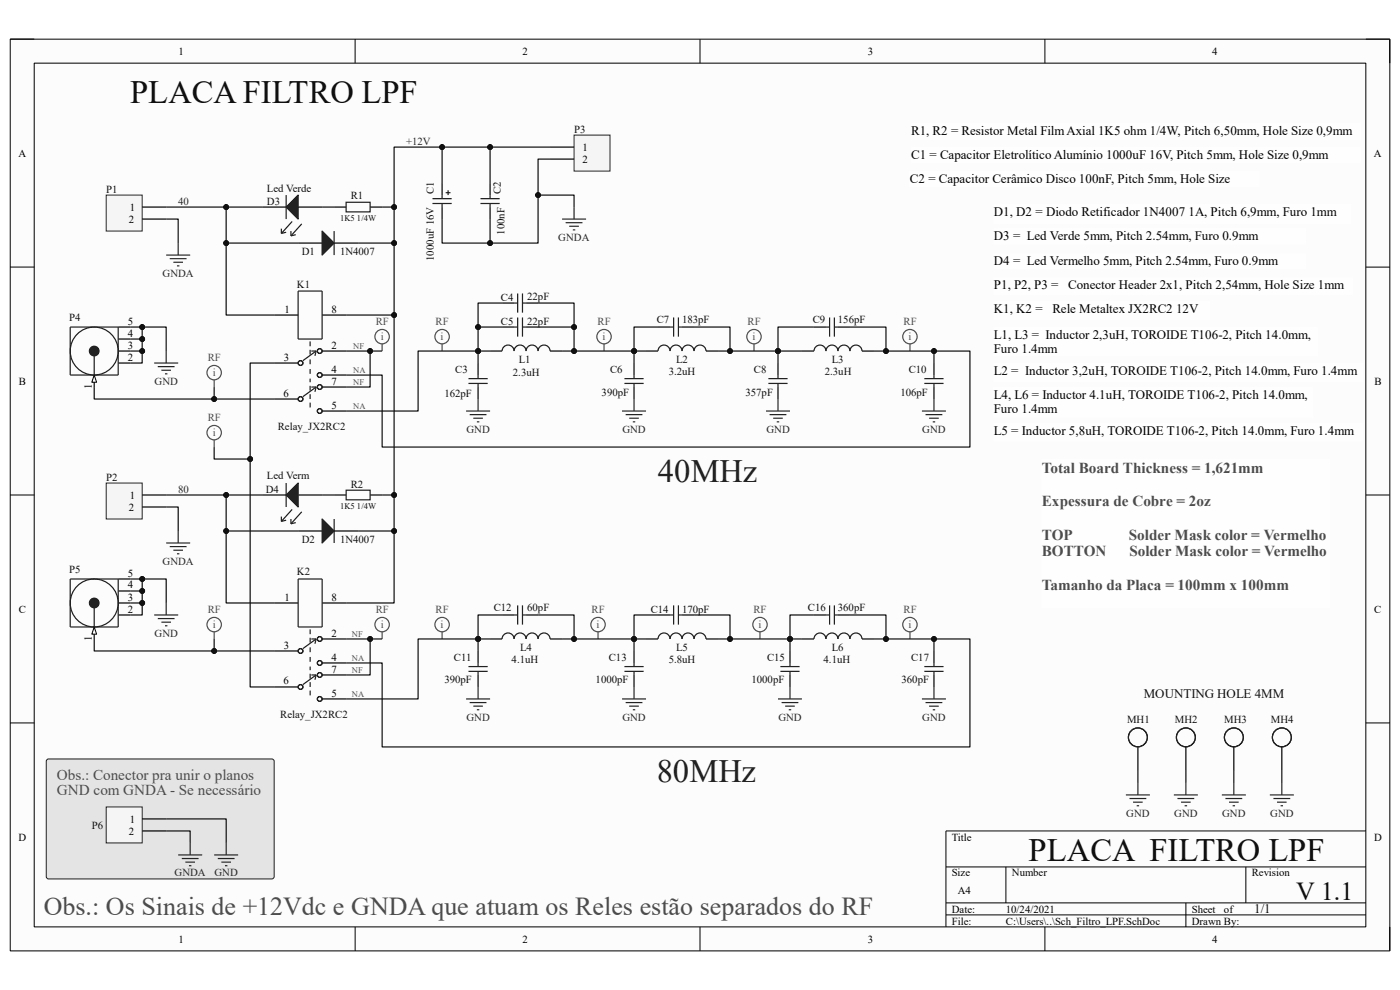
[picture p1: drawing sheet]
<svg xmlns="http://www.w3.org/2000/svg" width="297mm" height="210mm" viewBox="0 0 297 210" stroke-linecap="round" stroke-linejoin="round" font-family="sans-serif">
<path d="M2.2 8.3h292.7v193.4h-292.7z" fill-rule="evenodd" fill="#fcfcfc"/>
<path d="M2.2 8.3h292.7v193.4h-292.7z" fill="none" stroke="#000" stroke-width=".21"/>
<path d="M7.3 13.4h282.5v183.2h-282.5z" fill-rule="evenodd" fill="#fcfcfc"/>
<g fill="none" stroke="#000" stroke-width=".21">
<path d="M2.2 8.3h5.1M7.3 13.4h282.5v183.2h-282.5zM75.3 8.3v5.1M148.5 8.3v5.1M221.7 8.3v5.1M289.8 8.3h5.1v5.1M2.2 56.7h5.1M289.8 56.7h5.1M2.2 105h5.1M289.8 105h5.1M2.2 153.4h5.1M289.8 153.4h5.1"/>
<path d="M289.8 176.3h-89.1v20.3M75.3 196.6v5.1M148.5 196.6v5.1M200.7 183.9h89.1M200.7 191.5h89.1M200.7 194.1h89.1M213.4 183.9v7.6M221.7 196.6v5.1M251.6 191.5v5.1M264.3 183.9v7.6M294.9 196.6v5.1"/>
</g>
<path d="M10.1 161.1h47.8l.3 .4-.1 24.7-.4 .3-47.6-.1-.3-.5v-24.4z" fill-rule="evenodd" fill="#e4e4e4"/>
<path d="M10.1 161.1h47.8l.3 .4-.1 24.7-.4 .3-47.6-.1-.3-.5v-24.4z" fill="none" stroke="#1c1c1c" stroke-width=".21"/>
<path d="M193.3 26.1h95.4v3.6h-95.4z" fill-rule="evenodd" fill="#fefefe"/>
<path d="M193.3 26.1h95.4v3.6h-95.4z" fill="none" stroke="#fefefe" stroke-width=".21"/>
<path d="M210.9 64h45.8v3.9h-45.8z" fill-rule="evenodd" fill="#fefefe"/>
<path d="M210.9 64h45.8v3.9h-45.8z" fill="none" stroke="#fefefe" stroke-width=".21"/>
<path d="M221 97.4h61.1v31.5h-61.1z" fill-rule="evenodd" fill="#fefefe"/>
<path d="M221 97.4h61.1v31.5h-61.1z" fill="none" stroke="#fefefe" stroke-width=".21"/>
<path d="M210.9 43.4h75.5v4.1h-75.5z" fill-rule="evenodd" fill="#fefefe"/>
<path d="M210.9 43.4h75.5v4.1h-75.5z" fill="none" stroke="#fefefe" stroke-width=".21"/>
<path d="M210.9 58.9h76.1v3.6h-76.1z" fill-rule="evenodd" fill="#fefefe"/>
<path d="M210.9 58.9h76.1v3.6h-76.1z" fill="none" stroke="#fefefe" stroke-width=".21"/>
<path d="M210.9 69.4h68.7v6.1h-68.7z" fill-rule="evenodd" fill="#fefefe"/>
<path d="M210.9 69.4h68.7v6.1h-68.7z" fill="none" stroke="#fefefe" stroke-width=".21"/>
<path d="M210.9 53.9h66.1v3h-66.1z" fill-rule="evenodd" fill="#fefefe"/>
<path d="M210.9 53.9h66.1v3h-66.1z" fill="none" stroke="#fefefe" stroke-width=".21"/>
<path d="M210.9 48.5h66.1v3.3h-66.1z" fill-rule="evenodd" fill="#fefefe"/>
<path d="M210.9 48.5h66.1v3.3h-66.1z" fill="none" stroke="#fefefe" stroke-width=".21"/>
<path d="M104 74.5h2.5M116.7 74.5h2.5M137.1 74.5h2.5M149.8 74.5h2.5M170.1 74.5h2.6M182.9 74.5h2.5M104 135.6h2.5M116.7 135.6h2.5M137.1 135.6h2.5M149.8 135.6h2.5M170.1 135.6h2.6M182.9 135.6h2.5" fill="none" stroke="#000" stroke-width=".25"/>
<path d="M106.5 74.5a1.27 1.27 0 0 1 1.3-1.3 1.27 1.27 0 0 1 1.3 1.3 1.27 1.27 0 0 1 1.2-1.3 1.27 1.27 0 0 1 1.3 1.3 1.27 1.27 0 0 1 1.3-1.3 1.27 1.27 0 0 1 1.3 1.3 1.27 1.27 0 0 1 1.2-1.3 1.27 1.27 0 0 1 1.3 1.3M139.6 74.5a1.27 1.27 0 0 1 1.3-1.3 1.27 1.27 0 0 1 1.2 1.3 1.27 1.27 0 0 1 1.3-1.3 1.27 1.27 0 0 1 1.3 1.3 1.27 1.27 0 0 1 1.3-1.3 1.27 1.27 0 0 1 1.2 1.3 1.27 1.27 0 0 1 1.3-1.3 1.27 1.27 0 0 1 1.3 1.3M172.7 74.5a1.27 1.27 0 0 1 1.3-1.3 1.27 1.27 0 0 1 1.2 1.3 1.28 1.28 0 0 1 1.3-1.3 1.28 1.28 0 0 1 1.3 1.3 1.27 1.27 0 0 1 1.2-1.3 1.27 1.27 0 0 1 1.3 1.3 1.28 1.28 0 0 1 1.3-1.3 1.28 1.28 0 0 1 1.3 1.3M106.5 135.6a1.27 1.27 0 0 1 1.3-1.3 1.27 1.27 0 0 1 1.3 1.3 1.27 1.27 0 0 1 1.2-1.3 1.27 1.27 0 0 1 1.3 1.3 1.27 1.27 0 0 1 1.3-1.3 1.27 1.27 0 0 1 1.3 1.3 1.27 1.27 0 0 1 1.2-1.3 1.27 1.27 0 0 1 1.3 1.3M139.6 135.6a1.27 1.27 0 0 1 1.3-1.3 1.27 1.27 0 0 1 1.2 1.3 1.27 1.27 0 0 1 1.3-1.3 1.27 1.27 0 0 1 1.3 1.3 1.27 1.27 0 0 1 1.3-1.3 1.27 1.27 0 0 1 1.2 1.3 1.27 1.27 0 0 1 1.3-1.3 1.27 1.27 0 0 1 1.3 1.3M172.7 135.6a1.27 1.27 0 0 1 1.3-1.3 1.27 1.27 0 0 1 1.2 1.3 1.28 1.28 0 0 1 1.3-1.3 1.28 1.28 0 0 1 1.3 1.3 1.27 1.27 0 0 1 1.2-1.3 1.27 1.27 0 0 1 1.3 1.3 1.28 1.28 0 0 1 1.3-1.3 1.28 1.28 0 0 1 1.3 1.3" fill="none" stroke="#1c1c1c" stroke-width=".25"/>
<g fill="none" stroke="#262626" stroke-width=".25">
<path d="M35.3 54.1h5M36 54.9h3.6M36.8 55.6h2M37.5 56.4h.6M37.8 51.6v2.5M32.7 77h5.1M33.5 77.8h3.5M34.2 78.5h2.1M35 79.3h.5M35.3 74.5v2.5M98.9 87.2h5.1M99.6 88h3.6"/>
<path d="M100.4 88.7h2M101.2 89.5h.5M101.4 84.7v2.5M132 87.2h5.1M132.7 88h3.6M133.5 88.7h2M134.3 89.5h.5M134.5 84.7v2.5M162.5 87.2h5.1M163.3 88h3.5M164 88.7h2.1M164.8 89.5h.5"/>
<path d="M165.1 84.7v2.5M195.6 87.2h5.1M196.4 88h3.5M197.1 88.7h2.1M197.9 89.5h.5M198.1 84.7v2.5M35.3 115.2h5M36 116h3.6M36.8 116.7h2M37.5 117.5h.6M37.8 112.6v2.6M32.7 130.5h5.1"/>
<path d="M33.5 131.2h3.5M34.2 132h2.1M35 132.8h.5M35.3 127.9v2.6M98.9 148.3h5.1M99.6 149h3.6M100.4 149.8h2M101.2 150.6h.5M101.4 145.7v2.6M132 148.3h5.1M132.7 149h3.6M133.5 149.8h2"/>
<path d="M134.3 150.6h.5M134.5 145.7v2.6M165.1 148.3h5M165.8 149h3.6M166.6 149.8h2M167.3 150.6h.6M167.6 145.7v2.6M195.6 148.3h5.1M196.4 149h3.5M197.1 149.8h2.1M197.9 150.6h.5M198.1 145.7v2.6"/>
</g>
<g fill="none" stroke="#4c4c4c" stroke-width=".25">
<path d="M45.4 80.6v1.5M45.4 134v1.6"/>
<circle cx="45.4" cy="79" r="1.53"/>
<circle cx="45.4" cy="132.5" r="1.53"/>
</g>
<path d="M210.9 77h78.1v3.8h-78.1z" fill-rule="evenodd" fill="#fefefe"/>
<path d="M210.9 77h78.1v3.8h-78.1z" fill="none" stroke="#fefefe" stroke-width=".21"/>
<path d="M210.9 82.1h67.7v6.4h-67.7z" fill-rule="evenodd" fill="#fefefe"/>
<path d="M210.9 82.1h67.7v6.4h-67.7z" fill="none" stroke="#fefefe" stroke-width=".21"/>
<path d="M210.9 89.7h78.1v3.9h-78.1z" fill-rule="evenodd" fill="#fefefe"/>
<path d="M210.9 89.7h78.1v3.9h-78.1z" fill="none" stroke="#fefefe" stroke-width=".21"/>
<g fill="none" stroke="#4c4c4c" stroke-width=".25">
<path d="M81.1 72.9v1.6M93.8 72.9v1.6M128.1 72.9v1.6M160 72.9v1.6M193.1 73v1.5M81.1 134v1.6M93.8 134v1.6M126.9 134v1.6M161.2 134v1.6M193.1 134v1.6"/>
<circle cx="81.1" cy="71.4" r="1.53"/>
<circle cx="93.8" cy="71.4" r="1.53"/>
<circle cx="128.1" cy="71.4" r="1.53"/>
<circle cx="160" cy="71.4" r="1.53"/>
<circle cx="193" cy="71.4" r="1.53"/>
<circle cx="81.1" cy="132.5" r="1.53"/>
<circle cx="93.8" cy="132.5" r="1.53"/>
<circle cx="126.9" cy="132.5" r="1.53"/>
<circle cx="161.2" cy="132.5" r="1.53"/>
<circle cx="193" cy="132.5" r="1.53"/>
</g>
<g fill="none" stroke="#262626" stroke-width=".25">
<path d="M119.2 46.5h5.1M120 47.2h3.6M120.8 48h2M121.5 48.8h.5M121.8 43.9v2.6M238.9 168.6h5M239.6 169.4h3.6M240.4 170.2h2M241.2 170.9h.5M241.4 166.1v2.5M249 168.6h5.1M249.8 169.4h3.6"/>
<path d="M250.6 170.2h2M251.3 170.9h.5M251.6 166.1v2.5M259.2 168.6h5.1M260 169.4h3.5M260.7 170.2h2.1M261.5 170.9h.5M261.8 166.1v2.5M269.4 168.6h5.1M270.2 169.4h3.5M270.9 170.2h2.1M271.7 170.9h.5"/>
<path d="M271.9 166.1v2.5"/>
</g>
<g fill="none" stroke="#000" stroke-width=".25">
<path d="M25.1 69.4h2.5M58.2 77h5M58.2 66.8h5M68.3 74.5h5.1M68.3 79.6h5.1M68.3 66.8h5.1M101.4 77v2.6M106.5 69.4h2.6M106.5 64.3h2.6M111.6 69.4h2.6M111.6 64.3h2.6M134.5 77v2.6"/>
<path d="M139.6 69.4h2.5M144.7 69.4h2.5M165.1 77v2.6M172.7 69.4h2.5M177.8 69.4h2.5M198.1 77v2.6M58.2 84.6h5M68.3 82.1h5.1M68.3 87.2h5.1M101.4 82.1v2.6M134.5 82.1v2.6M165.1 82.1v2.6"/>
<path d="M198.1 82.1v2.6M58.2 138.1h5.1M58.2 127.9h5.1M68.3 135.6h5.1M68.3 127.9h5.1M101.4 138.1v2.5M106.5 130.5h2.6M111.6 130.5h2.6M134.5 138.1v2.5M139.6 130.5h2.5M144.7 130.5h2.5M167.6 138.1v2.5"/>
<path d="M172.7 130.5h2.5M177.8 130.5h2.5M198.1 138.1v2.5M58.2 145.7h5.1M68.3 140.6h5.1M68.3 148.3h5.1M68.3 143.2h5.1M101.4 143.2v2.5M134.5 143.2v2.5M167.6 143.2v2.5M198.1 143.2v2.5M271.9 158.5v5"/>
</g>
<g fill="none" stroke="#1c1c1c" stroke-width=".25">
<path d="M63.2 61.7h5.1v10.2h-5.1zM65.8 72.4v1.1M65.8 74.2v1M65.8 76.3v1M65.8 78.3v1M66.1 74.5h1M67.1 74.5l-2.8 2M67.1 74.5l-.3 1M101.4 79.6v.7M109.1 69.4h.7M109.1 64.3h.7M109.8 62.3v4"/>
<path d="M109.8 67.3v4.1M110.8 62.3v4M110.8 67.3v4.1M110.8 69.4h.8M110.8 64.3h.8M134.5 79.6v.7M142.1 69.4h.8M142.9 67.3v4.1M143.9 69.4h.8M143.9 67.3v4.1M165.1 79.6v.7M175.2 69.4h.8"/>
<path d="M176 67.4v4M177 69.4h.8M177 67.4v4M198.1 79.6v.7M65.8 80.3v.8M65.8 81.8v1.1M65.8 83.6v1M65.8 85.4v1M66.1 82.1h1M67.1 82.1l-2.8 2M67.1 82.1l-.3 1M99.4 80.3h4.1"/>
<path d="M99.4 81.3h4.1M101.4 81.3v.8M132.5 80.3h4M132.5 81.3h4M134.5 81.3v.8M163 80.3h4.1M163 81.3h4.1M165.1 81.3v.8M196.1 81.3h4.1M196.1 80.3h4.1M198.1 81.3v.8M63.3 122.8h5v10.2h-5z"/>
<path d="M65.8 133.5v1M65.8 135.3v1M65.8 137.3v1.1M65.8 139.4v1M66.1 135.6h1M67.1 135.6l-2.8 2M67.1 135.6l-.3 1M109.1 130.5h.7M109.8 128.4v4.1M110.8 128.4v4.1M110.8 130.5h.8M142.1 130.5h.8"/>
<path d="M142.9 128.4v4.1M143.9 128.4v4.1M143.9 130.5h.8M175.2 130.5h.8M176 128.4v4.1M177 128.4v4.1M177 130.5h.8M65.8 141.4v.8M65.8 142.9v1M65.8 144.7v1M65.8 146.5v1M66.1 143.2h1"/>
<path d="M67.1 143.2l-2.8 2M67.1 143.2l-.3 1M99.4 141.4h4.1M99.4 142.4h4.1M101.4 140.6v.8M101.4 142.4v.8M132.5 141.4h4M132.5 142.4h4M134.5 140.6v.8M134.5 142.4v.8M165.6 141.4h4M165.6 142.4h4"/>
<path d="M167.6 140.6v.8M167.6 142.4v.8M196.1 141.4h4.1M196.1 142.4h4.1M198.1 140.6v.8M198.1 142.4v.8"/>
<circle cx="20" cy="74.5" r="5.1"/>
<circle cx="63.8" cy="77" r=".51"/>
<circle cx="67.8" cy="79.6" r=".51"/>
<circle cx="67.8" cy="74.5" r=".51"/>
<circle cx="63.8" cy="84.6" r=".51"/>
<circle cx="67.8" cy="82.1" r=".51"/>
<circle cx="67.8" cy="87.2" r=".51"/>
<circle cx="63.8" cy="138.1" r=".51"/>
<circle cx="67.8" cy="135.6" r=".51"/>
<circle cx="63.8" cy="145.7" r=".51"/>
<circle cx="67.8" cy="148.3" r=".51"/>
<circle cx="67.8" cy="140.6" r=".51"/>
<circle cx="67.8" cy="143.2" r=".51"/>
<circle cx="271.9" cy="156.4" r="2"/>
</g>
<circle cx="20" cy="74.5" r="1.02" fill="#1c1c1c"/>
<circle cx="20" cy="74.5" r="1.02" fill="none" stroke="#1c1c1c" stroke-width=".25"/>
<path d="M20 79.6v2.5" fill="none" stroke="#000" stroke-width=".25"/>
<path d="M20 79.6l.5 1.5h-1z" fill="#fbfbfb"/>
<path d="M20 79.6l.5 1.5h-1z" fill="none" stroke="#000" stroke-width=".21"/>
<path d="M25.1 77h2.5M25.1 74.5h2.5M25.1 71.9h2.5M25.1 122.8h2.5" fill="none" stroke="#000" stroke-width=".25"/>
<g fill="none" stroke="#1c1c1c" stroke-width=".25">
<path d="M14.9 69.4h10.2v10.2h-10.2zM20 75.5v4.1"/>
<circle cx="20" cy="127.9" r="5.1"/>
</g>
<circle cx="20" cy="127.9" r="1.02" fill="#1c1c1c"/>
<circle cx="20" cy="127.9" r="1.02" fill="none" stroke="#1c1c1c" stroke-width=".25"/>
<path d="M20 133v2.6" fill="none" stroke="#000" stroke-width=".25"/>
<path d="M20 133l.5 1.5h-1z" fill="#fbfbfb"/>
<path d="M20 133l.5 1.5h-1z" fill="none" stroke="#000" stroke-width=".21"/>
<path d="M63.2 51.6h5.1M70.9 51.6h5.1M25.1 130.5h2.5M25.1 127.9h2.5M25.1 125.4h2.5M241.4 158.5v5M251.6 158.5v5M261.8 158.5v5" fill="none" stroke="#000" stroke-width=".25"/>
<g fill="none" stroke="#1c1c1c" stroke-width=".25">
<path d="M14.9 122.8h10.2v10.2h-10.2zM20 128.9v4.1"/>
<circle cx="241.4" cy="156.4" r="2"/>
<circle cx="251.6" cy="156.4" r="2"/>
<circle cx="261.8" cy="156.4" r="2"/>
</g>
<g fill="none" stroke="#4c4c4c" stroke-width=".25">
<path d="M45.4 93.3v1.5"/>
<circle cx="45.4" cy="91.8" r="1.53"/>
</g>
<path d="M68.3 49l2.6 2.6-2.6 2.5z" fill="#1c1c1c"/>
<path d="M68.3 49l2.6 2.6-2.6 2.5zM70.9 49v5.1" fill="none" stroke="#1c1c1c" stroke-width=".25"/>
<path d="M63.3 112.6h5M70.9 112.6h5.1" fill="none" stroke="#000" stroke-width=".25"/>
<path d="M68.3 110.1l2.6 2.5-2.6 2.6z" fill="#1c1c1c"/>
<path d="M73.4 42.9h5.1v2h-5.1zM68.3 110.1l2.6 2.5-2.6 2.6zM70.9 110.1v5.1M73.4 104h5.1v2h-5.1z" fill="none" stroke="#1c1c1c" stroke-width=".25"/>
<path d="M55.6 43.9h5.1M63.2 43.9h5.1M70.9 43.9h2.5M78.5 43.9h2.6M70.9 105h2.5M78.5 105h2.6" fill="none" stroke="#000" stroke-width=".25"/>
<path d="M63.2 41.4v5.1l-2.5-2.6z" fill="#1c1c1c"/>
<path d="M59.7 48.5v1M60.7 41.4v5.1M60.7 49.3l-1 .2M61.7 49v1M62 47l-2.3 2.5M62.7 49.8l-1 .2M63.2 41.4v5.1l-2.5-2.6zM64 47.5l-2.3 2.5" fill="none" stroke="#1c1c1c" stroke-width=".25"/>
<path d="M55.6 105h5.1M63.3 105h5" fill="none" stroke="#000" stroke-width=".25"/>
<path d="M60.7 105l2.6-2.5v5.1z" fill="#1c1c1c"/>
<g fill="none" stroke="#1c1c1c" stroke-width=".25">
<path d="M91.8 42.1h4M91.8 43.2h4M93.8 41.4v.7M93.8 43.2v.7M94.6 40.9h1M95.1 40.4v1M101.9 42.1h4.1M101.9 43.2h4.1M104 41.4v.7M104 43.2v.7M59.7 109.6v1M60.7 105l2.6-2.5v5.1z"/>
<path d="M60.7 102.5v5.1M60.7 110.4l-1 .2M61.7 110.1v1M62 108.1l-2.3 2.5M62.7 110.9l-1 .2M64 108.6l-2.3 2.5"/>
</g>
<path d="M93.8 38.8v2.6M104 38.8v2.6M93.8 43.9v2.6M104 43.9v2.6" fill="none" stroke="#000" stroke-width=".25"/>
<path d="M22.5 41.4h7.7v7.6h-7.7z" fill-rule="evenodd" fill="#f5f5f5"/>
<path d="M22.5 41.4h7.7v7.6h-7.7z" fill="none" stroke="#262626" stroke-width=".21"/>
<path d="M30.2 43.9h5.1M30.2 46.5h5.1" fill="none" stroke="#000" stroke-width=".25"/>
<path d="M121.8 28.7h7.6v7.6h-7.6z" fill-rule="evenodd" fill="#f5f5f5"/>
<path d="M121.8 28.7h7.6v7.6h-7.6z" fill="none" stroke="#262626" stroke-width=".21"/>
<path d="M116.7 31.2h5.1M116.7 33.8h5.1" fill="none" stroke="#000" stroke-width=".25"/>
<path d="M22.5 102.5h7.7v7.6h-7.7z" fill-rule="evenodd" fill="#f5f5f5"/>
<path d="M22.5 102.5h7.7v7.6h-7.7z" fill="none" stroke="#262626" stroke-width=".21"/>
<path d="M30.2 105h5.1M30.2 107.6h5.1" fill="none" stroke="#000" stroke-width=".25"/>
<path d="M193.3 31.2h95.4v3.3h-95.4z" fill-rule="evenodd" fill="#fefefe"/>
<path d="M193.3 31.2h95.4v3.3h-95.4z" fill="none" stroke="#fefefe" stroke-width=".21"/>
<path d="M193.1 36.3h74v3.3h-74z" fill-rule="evenodd" fill="#fefefe"/>
<path d="M193.1 36.3h74v3.3h-74z" fill="none" stroke="#fefefe" stroke-width=".21"/>
<path d="M22.5 171.2h7.7v7.6h-7.7z" fill-rule="evenodd" fill="#f5f5f5"/>
<path d="M22.5 171.2h7.7v7.6h-7.7z" fill="none" stroke="#262626" stroke-width=".21"/>
<path d="M30.2 173.7h5.1M30.2 176.3h5.1" fill="none" stroke="#000" stroke-width=".25"/>
<path d="M40.3 178.8v2.6M48 178.8v2.6M37.8 181.4h5.1M38.6 182.1h3.5M39.3 182.9h2.1M40.1 183.7h.5M45.4 181.4h5.1M46.2 182.1h3.6M47 182.9h2M47.7 183.7h.5" fill="none" stroke="#262626" stroke-width=".25"/>
<path d="M20 135.6v2.5h38.2M35.3 173.7h12.7v5.1" fill="none" stroke="#0e0e0e" stroke-width=".25"/>
<circle cx="45.4" cy="138.1" r=".51" fill="#0e0e0e"/>
<circle cx="45.4" cy="138.1" r=".51" fill="none" stroke="#0e0e0e" stroke-width=".21"/>
<path d="M20 82.1v2.5h38.2" fill="none" stroke="#0e0e0e" stroke-width=".25"/>
<circle cx="45.4" cy="84.6" r=".51" fill="#0e0e0e"/>
<circle cx="45.4" cy="84.6" r=".51" fill="none" stroke="#0e0e0e" stroke-width=".21"/>
<path d="M30.2 122.8v7.7h-2.6" fill="none" stroke="#0e0e0e" stroke-width=".25"/>
<circle cx="30.2" cy="127.9" r=".51" fill="#0e0e0e"/>
<circle cx="30.2" cy="127.9" r=".51" fill="none" stroke="#0e0e0e" stroke-width=".21"/>
<circle cx="30.2" cy="125.4" r=".51" fill="#0e0e0e"/>
<circle cx="30.2" cy="125.4" r=".51" fill="none" stroke="#0e0e0e" stroke-width=".21"/>
<circle cx="30.2" cy="122.8" r=".51" fill="#0e0e0e"/>
<circle cx="30.2" cy="122.8" r=".51" fill="none" stroke="#0e0e0e" stroke-width=".21"/>
<path d="M27.6 127.9h2.6" fill="none" stroke="#0e0e0e" stroke-width=".25"/>
<circle cx="30.2" cy="127.9" r=".51" fill="#0e0e0e"/>
<circle cx="30.2" cy="127.9" r=".51" fill="none" stroke="#0e0e0e" stroke-width=".21"/>
<path d="M27.6 125.4h2.6" fill="none" stroke="#0e0e0e" stroke-width=".25"/>
<circle cx="30.2" cy="125.4" r=".51" fill="#0e0e0e"/>
<circle cx="30.2" cy="125.4" r=".51" fill="none" stroke="#0e0e0e" stroke-width=".21"/>
<path d="M27.6 122.8h7.7v5.1" fill="none" stroke="#0e0e0e" stroke-width=".25"/>
<circle cx="30.2" cy="122.8" r=".51" fill="#0e0e0e"/>
<circle cx="30.2" cy="122.8" r=".51" fill="none" stroke="#0e0e0e" stroke-width=".21"/>
<path d="M27.6 69.4h2.6v7.6h-2.6" fill="none" stroke="#0e0e0e" stroke-width=".25"/>
<circle cx="30.2" cy="74.5" r=".51" fill="#0e0e0e"/>
<circle cx="30.2" cy="74.5" r=".51" fill="none" stroke="#0e0e0e" stroke-width=".21"/>
<circle cx="30.2" cy="71.9" r=".51" fill="#0e0e0e"/>
<circle cx="30.2" cy="71.9" r=".51" fill="none" stroke="#0e0e0e" stroke-width=".21"/>
<circle cx="30.2" cy="69.4" r=".51" fill="#0e0e0e"/>
<circle cx="30.2" cy="69.4" r=".51" fill="none" stroke="#0e0e0e" stroke-width=".21"/>
<path d="M27.6 74.5h2.6" fill="none" stroke="#0e0e0e" stroke-width=".25"/>
<circle cx="30.2" cy="74.5" r=".51" fill="#0e0e0e"/>
<circle cx="30.2" cy="74.5" r=".51" fill="none" stroke="#0e0e0e" stroke-width=".21"/>
<path d="M27.6 71.9h2.6" fill="none" stroke="#0e0e0e" stroke-width=".25"/>
<circle cx="30.2" cy="71.9" r=".51" fill="#0e0e0e"/>
<circle cx="30.2" cy="71.9" r=".51" fill="none" stroke="#0e0e0e" stroke-width=".21"/>
<path d="M30.2 69.4h5.1v5.1" fill="none" stroke="#0e0e0e" stroke-width=".25"/>
<circle cx="30.2" cy="69.4" r=".51" fill="#0e0e0e"/>
<circle cx="30.2" cy="69.4" r=".51" fill="none" stroke="#0e0e0e" stroke-width=".21"/>
<path d="M35.3 107.6h2.5v5M35.3 105h12.7M35.3 176.3h5v2.5" fill="none" stroke="#0e0e0e" stroke-width=".25"/>
<circle cx="48" cy="105" r=".51" fill="#0e0e0e"/>
<circle cx="48" cy="105" r=".51" fill="none" stroke="#0e0e0e" stroke-width=".21"/>
<path d="M35.3 46.5h2.5v5.1M35.3 43.9h12.7" fill="none" stroke="#0e0e0e" stroke-width=".25"/>
<circle cx="48" cy="43.9" r=".51" fill="#0e0e0e"/>
<circle cx="48" cy="43.9" r=".51" fill="none" stroke="#0e0e0e" stroke-width=".21"/>
<path d="M45.4 94.8v2.6h7.7" fill="none" stroke="#0e0e0e" stroke-width=".25"/>
<circle cx="53.1" cy="97.4" r=".51" fill="#0e0e0e"/>
<circle cx="53.1" cy="97.4" r=".51" fill="none" stroke="#0e0e0e" stroke-width=".21"/>
<path d="M63.3 112.6h-15.3v15.3h10.2" fill="none" stroke="#0e0e0e" stroke-width=".25"/>
<circle cx="48" cy="112.6" r=".51" fill="#0e0e0e"/>
<circle cx="48" cy="112.6" r=".51" fill="none" stroke="#0e0e0e" stroke-width=".21"/>
<path d="M55.6 105h-7.6v7.6" fill="none" stroke="#0e0e0e" stroke-width=".25"/>
<circle cx="48" cy="112.6" r=".51" fill="#0e0e0e"/>
<circle cx="48" cy="112.6" r=".51" fill="none" stroke="#0e0e0e" stroke-width=".21"/>
<circle cx="48" cy="105" r=".51" fill="#0e0e0e"/>
<circle cx="48" cy="105" r=".51" fill="none" stroke="#0e0e0e" stroke-width=".21"/>
<path d="M55.6 43.9h-7.6v22.9h10.2" fill="none" stroke="#0e0e0e" stroke-width=".25"/>
<circle cx="48" cy="51.6" r=".51" fill="#0e0e0e"/>
<circle cx="48" cy="51.6" r=".51" fill="none" stroke="#0e0e0e" stroke-width=".21"/>
<circle cx="48" cy="43.9" r=".51" fill="#0e0e0e"/>
<circle cx="48" cy="43.9" r=".51" fill="none" stroke="#0e0e0e" stroke-width=".21"/>
<path d="M48 51.6h15.2" fill="none" stroke="#0e0e0e" stroke-width=".25"/>
<circle cx="48" cy="51.6" r=".51" fill="#0e0e0e"/>
<circle cx="48" cy="51.6" r=".51" fill="none" stroke="#0e0e0e" stroke-width=".21"/>
<path d="M58.2 77h-5.1v68.7h5.1" fill="none" stroke="#0e0e0e" stroke-width=".25"/>
<circle cx="53.1" cy="97.4" r=".51" fill="#0e0e0e"/>
<circle cx="53.1" cy="97.4" r=".51" fill="none" stroke="#0e0e0e" stroke-width=".21"/>
<path d="M68.3 43.9h2.6M68.3 105h2.6M104 135.6h-15.3v12.7h-15.3" fill="none" stroke="#0e0e0e" stroke-width=".25"/>
<circle cx="101.4" cy="135.6" r=".51" fill="#0e0e0e"/>
<circle cx="101.4" cy="135.6" r=".51" fill="none" stroke="#0e0e0e" stroke-width=".21"/>
<path d="M73.4 135.6h5.1v7.6h-5.1" fill="none" stroke="#0e0e0e" stroke-width=".25"/>
<circle cx="78.5" cy="135.6" r=".51" fill="#0e0e0e"/>
<circle cx="78.5" cy="135.6" r=".51" fill="none" stroke="#0e0e0e" stroke-width=".21"/>
<path d="M198.1 135.6h7.7v22.9h-124.7v-17.9h-7.7" fill="none" stroke="#0e0e0e" stroke-width=".25"/>
<circle cx="198.1" cy="135.6" r=".51" fill="#0e0e0e"/>
<circle cx="198.1" cy="135.6" r=".51" fill="none" stroke="#0e0e0e" stroke-width=".21"/>
<path d="M81.1 105h2.5v22.9h-10.2" fill="none" stroke="#0e0e0e" stroke-width=".25"/>
<circle cx="83.6" cy="105" r=".51" fill="#0e0e0e"/>
<circle cx="83.6" cy="105" r=".51" fill="none" stroke="#0e0e0e" stroke-width=".21"/>
<circle cx="83.6" cy="112.6" r=".51" fill="#0e0e0e"/>
<circle cx="83.6" cy="112.6" r=".51" fill="none" stroke="#0e0e0e" stroke-width=".21"/>
<path d="M104 74.5h-15.3v12.7h-15.3" fill="none" stroke="#0e0e0e" stroke-width=".25"/>
<circle cx="101.4" cy="74.5" r=".51" fill="#0e0e0e"/>
<circle cx="101.4" cy="74.5" r=".51" fill="none" stroke="#0e0e0e" stroke-width=".21"/>
<path d="M73.4 74.5h5.1v7.6h-5.1" fill="none" stroke="#0e0e0e" stroke-width=".25"/>
<circle cx="78.5" cy="74.5" r=".51" fill="#0e0e0e"/>
<circle cx="78.5" cy="74.5" r=".51" fill="none" stroke="#0e0e0e" stroke-width=".21"/>
<path d="M198.1 74.5h7.7v20.3h-124.7v-15.2h-7.7" fill="none" stroke="#0e0e0e" stroke-width=".25"/>
<circle cx="198.1" cy="74.5" r=".51" fill="#0e0e0e"/>
<circle cx="198.1" cy="74.5" r=".51" fill="none" stroke="#0e0e0e" stroke-width=".21"/>
<path d="M76 51.6h7.6v15.2h-10.2" fill="none" stroke="#0e0e0e" stroke-width=".25"/>
<circle cx="83.6" cy="51.6" r=".51" fill="#0e0e0e"/>
<circle cx="83.6" cy="51.6" r=".51" fill="none" stroke="#0e0e0e" stroke-width=".21"/>
<circle cx="83.6" cy="66.8" r=".51" fill="#0e0e0e"/>
<circle cx="83.6" cy="66.8" r=".51" fill="none" stroke="#0e0e0e" stroke-width=".21"/>
<path d="M76 112.6h7.6" fill="none" stroke="#0e0e0e" stroke-width=".25"/>
<circle cx="83.6" cy="112.6" r=".51" fill="#0e0e0e"/>
<circle cx="83.6" cy="112.6" r=".51" fill="none" stroke="#0e0e0e" stroke-width=".21"/>
<path d="M78.5 135.6h2.6" fill="none" stroke="#0e0e0e" stroke-width=".25"/>
<circle cx="78.5" cy="135.6" r=".51" fill="#0e0e0e"/>
<circle cx="78.5" cy="135.6" r=".51" fill="none" stroke="#0e0e0e" stroke-width=".21"/>
<path d="M78.5 74.5h2.6" fill="none" stroke="#0e0e0e" stroke-width=".25"/>
<circle cx="78.5" cy="74.5" r=".51" fill="#0e0e0e"/>
<circle cx="78.5" cy="74.5" r=".51" fill="none" stroke="#0e0e0e" stroke-width=".21"/>
<path d="M81.1 43.9h2.5v7.7" fill="none" stroke="#0e0e0e" stroke-width=".25"/>
<circle cx="83.6" cy="51.6" r=".51" fill="#0e0e0e"/>
<circle cx="83.6" cy="51.6" r=".51" fill="none" stroke="#0e0e0e" stroke-width=".21"/>
<circle cx="83.6" cy="43.9" r=".51" fill="#0e0e0e"/>
<circle cx="83.6" cy="43.9" r=".51" fill="none" stroke="#0e0e0e" stroke-width=".21"/>
<path d="M116.7 31.2h-33.1v12.7" fill="none" stroke="#0e0e0e" stroke-width=".25"/>
<circle cx="83.6" cy="43.9" r=".51" fill="#0e0e0e"/>
<circle cx="83.6" cy="43.9" r=".51" fill="none" stroke="#0e0e0e" stroke-width=".21"/>
<circle cx="93.8" cy="31.2" r=".51" fill="#0e0e0e"/>
<circle cx="93.8" cy="31.2" r=".51" fill="none" stroke="#0e0e0e" stroke-width=".21"/>
<circle cx="104" cy="31.2" r=".51" fill="#0e0e0e"/>
<circle cx="104" cy="31.2" r=".51" fill="none" stroke="#0e0e0e" stroke-width=".21"/>
<path d="M93.8 46.5v5.1h10.2v-5.1" fill="none" stroke="#0e0e0e" stroke-width=".25"/>
<circle cx="104" cy="51.6" r=".51" fill="#0e0e0e"/>
<circle cx="104" cy="51.6" r=".51" fill="none" stroke="#0e0e0e" stroke-width=".21"/>
<path d="M106.5 130.5h-5.1v5.1" fill="none" stroke="#0e0e0e" stroke-width=".25"/>
<circle cx="101.4" cy="135.6" r=".51" fill="#0e0e0e"/>
<circle cx="101.4" cy="135.6" r=".51" fill="none" stroke="#0e0e0e" stroke-width=".21"/>
<path d="M101.4 69.4h5.1" fill="none" stroke="#0e0e0e" stroke-width=".25"/>
<circle cx="101.4" cy="69.4" r=".51" fill="#0e0e0e"/>
<circle cx="101.4" cy="69.4" r=".51" fill="none" stroke="#0e0e0e" stroke-width=".21"/>
<path d="M106.5 64.3h-5.1v10.2" fill="none" stroke="#0e0e0e" stroke-width=".25"/>
<circle cx="101.4" cy="74.5" r=".51" fill="#0e0e0e"/>
<circle cx="101.4" cy="74.5" r=".51" fill="none" stroke="#0e0e0e" stroke-width=".21"/>
<circle cx="101.4" cy="69.4" r=".51" fill="#0e0e0e"/>
<circle cx="101.4" cy="69.4" r=".51" fill="none" stroke="#0e0e0e" stroke-width=".21"/>
<path d="M116.7 33.8h-2.5v17.8h-10.2" fill="none" stroke="#0e0e0e" stroke-width=".25"/>
<circle cx="114.2" cy="41.4" r=".51" fill="#0e0e0e"/>
<circle cx="114.2" cy="41.4" r=".51" fill="none" stroke="#0e0e0e" stroke-width=".21"/>
<circle cx="104" cy="51.6" r=".51" fill="#0e0e0e"/>
<circle cx="104" cy="51.6" r=".51" fill="none" stroke="#0e0e0e" stroke-width=".21"/>
<path d="M114.2 130.5h7.6v5.1" fill="none" stroke="#0e0e0e" stroke-width=".25"/>
<circle cx="121.8" cy="135.6" r=".51" fill="#0e0e0e"/>
<circle cx="121.8" cy="135.6" r=".51" fill="none" stroke="#0e0e0e" stroke-width=".21"/>
<path d="M114.2 69.4h7.6" fill="none" stroke="#0e0e0e" stroke-width=".25"/>
<circle cx="121.8" cy="69.4" r=".51" fill="#0e0e0e"/>
<circle cx="121.8" cy="69.4" r=".51" fill="none" stroke="#0e0e0e" stroke-width=".21"/>
<path d="M114.2 64.3h7.6v10.2" fill="none" stroke="#0e0e0e" stroke-width=".25"/>
<circle cx="121.8" cy="69.4" r=".51" fill="#0e0e0e"/>
<circle cx="121.8" cy="69.4" r=".51" fill="none" stroke="#0e0e0e" stroke-width=".21"/>
<circle cx="121.8" cy="74.5" r=".51" fill="#0e0e0e"/>
<circle cx="121.8" cy="74.5" r=".51" fill="none" stroke="#0e0e0e" stroke-width=".21"/>
<path d="M114.2 41.4h7.6v2.5" fill="none" stroke="#0e0e0e" stroke-width=".25"/>
<circle cx="114.2" cy="41.4" r=".51" fill="#0e0e0e"/>
<circle cx="114.2" cy="41.4" r=".51" fill="none" stroke="#0e0e0e" stroke-width=".21"/>
<path d="M119.2 135.6h17.9" fill="none" stroke="#0e0e0e" stroke-width=".25"/>
<circle cx="121.8" cy="135.6" r=".51" fill="#0e0e0e"/>
<circle cx="121.8" cy="135.6" r=".51" fill="none" stroke="#0e0e0e" stroke-width=".21"/>
<circle cx="134.5" cy="135.6" r=".51" fill="#0e0e0e"/>
<circle cx="134.5" cy="135.6" r=".51" fill="none" stroke="#0e0e0e" stroke-width=".21"/>
<path d="M119.2 74.5h17.9" fill="none" stroke="#0e0e0e" stroke-width=".25"/>
<circle cx="121.8" cy="74.5" r=".51" fill="#0e0e0e"/>
<circle cx="121.8" cy="74.5" r=".51" fill="none" stroke="#0e0e0e" stroke-width=".21"/>
<circle cx="134.5" cy="74.5" r=".51" fill="#0e0e0e"/>
<circle cx="134.5" cy="74.5" r=".51" fill="none" stroke="#0e0e0e" stroke-width=".21"/>
<path d="M139.6 130.5h-5.1v5.1" fill="none" stroke="#0e0e0e" stroke-width=".25"/>
<circle cx="134.5" cy="135.6" r=".51" fill="#0e0e0e"/>
<circle cx="134.5" cy="135.6" r=".51" fill="none" stroke="#0e0e0e" stroke-width=".21"/>
<path d="M139.6 69.4h-5.1v5.1" fill="none" stroke="#0e0e0e" stroke-width=".25"/>
<circle cx="134.5" cy="74.5" r=".51" fill="#0e0e0e"/>
<circle cx="134.5" cy="74.5" r=".51" fill="none" stroke="#0e0e0e" stroke-width=".21"/>
<path d="M147.2 130.5h7.7v5.1" fill="none" stroke="#0e0e0e" stroke-width=".25"/>
<circle cx="154.9" cy="135.6" r=".51" fill="#0e0e0e"/>
<circle cx="154.9" cy="135.6" r=".51" fill="none" stroke="#0e0e0e" stroke-width=".21"/>
<path d="M147.2 69.4h7.7v5.1" fill="none" stroke="#0e0e0e" stroke-width=".25"/>
<circle cx="154.9" cy="74.5" r=".51" fill="#0e0e0e"/>
<circle cx="154.9" cy="74.5" r=".51" fill="none" stroke="#0e0e0e" stroke-width=".21"/>
<path d="M152.3 135.6h17.8" fill="none" stroke="#0e0e0e" stroke-width=".25"/>
<circle cx="154.9" cy="135.6" r=".51" fill="#0e0e0e"/>
<circle cx="154.9" cy="135.6" r=".51" fill="none" stroke="#0e0e0e" stroke-width=".21"/>
<circle cx="167.6" cy="135.6" r=".51" fill="#0e0e0e"/>
<circle cx="167.6" cy="135.6" r=".51" fill="none" stroke="#0e0e0e" stroke-width=".21"/>
<path d="M152.3 74.5h17.8" fill="none" stroke="#0e0e0e" stroke-width=".25"/>
<circle cx="154.9" cy="74.5" r=".51" fill="#0e0e0e"/>
<circle cx="154.9" cy="74.5" r=".51" fill="none" stroke="#0e0e0e" stroke-width=".21"/>
<circle cx="165" cy="74.5" r=".51" fill="#0e0e0e"/>
<circle cx="165" cy="74.5" r=".51" fill="none" stroke="#0e0e0e" stroke-width=".21"/>
<path d="M172.7 69.4h-7.6v5.1" fill="none" stroke="#0e0e0e" stroke-width=".25"/>
<circle cx="165" cy="74.5" r=".51" fill="#0e0e0e"/>
<circle cx="165" cy="74.5" r=".51" fill="none" stroke="#0e0e0e" stroke-width=".21"/>
<path d="M172.7 130.5h-5.1v5.1" fill="none" stroke="#0e0e0e" stroke-width=".25"/>
<circle cx="167.6" cy="135.6" r=".51" fill="#0e0e0e"/>
<circle cx="167.6" cy="135.6" r=".51" fill="none" stroke="#0e0e0e" stroke-width=".21"/>
<path d="M180.3 130.5h7.7v5.1" fill="none" stroke="#0e0e0e" stroke-width=".25"/>
<circle cx="188" cy="135.6" r=".51" fill="#0e0e0e"/>
<circle cx="188" cy="135.6" r=".51" fill="none" stroke="#0e0e0e" stroke-width=".21"/>
<path d="M180.3 69.4h7.7v5.1" fill="none" stroke="#0e0e0e" stroke-width=".25"/>
<circle cx="188" cy="74.5" r=".51" fill="#0e0e0e"/>
<circle cx="188" cy="74.5" r=".51" fill="none" stroke="#0e0e0e" stroke-width=".21"/>
<path d="M185.4 135.6h12.7v2.5" fill="none" stroke="#0e0e0e" stroke-width=".25"/>
<circle cx="188" cy="135.6" r=".51" fill="#0e0e0e"/>
<circle cx="188" cy="135.6" r=".51" fill="none" stroke="#0e0e0e" stroke-width=".21"/>
<circle cx="198.1" cy="135.6" r=".51" fill="#0e0e0e"/>
<circle cx="198.1" cy="135.6" r=".51" fill="none" stroke="#0e0e0e" stroke-width=".21"/>
<path d="M185.4 74.5h12.7v2.5" fill="none" stroke="#0e0e0e" stroke-width=".25"/>
<circle cx="188" cy="74.5" r=".51" fill="#0e0e0e"/>
<circle cx="188" cy="74.5" r=".51" fill="none" stroke="#0e0e0e" stroke-width=".21"/>
<circle cx="198.1" cy="74.5" r=".51" fill="#0e0e0e"/>
<circle cx="198.1" cy="74.5" r=".51" fill="none" stroke="#0e0e0e" stroke-width=".21"/>
<path d="M45.4 135.6v2.5" fill="none" stroke="#0e0e0e" stroke-width=".25"/>
<circle cx="45.4" cy="138.1" r=".51" fill="#0e0e0e"/>
<circle cx="45.4" cy="138.1" r=".51" fill="none" stroke="#0e0e0e" stroke-width=".21"/>
<path d="M45.4 82.1v2.5" fill="none" stroke="#0e0e0e" stroke-width=".25"/>
<circle cx="45.4" cy="84.6" r=".51" fill="#0e0e0e"/>
<circle cx="45.4" cy="84.6" r=".51" fill="none" stroke="#0e0e0e" stroke-width=".21"/>
<path d="M83.6 66.8v38.2" fill="none" stroke="#0e0e0e" stroke-width=".25"/>
<circle cx="83.6" cy="66.8" r=".51" fill="#0e0e0e"/>
<circle cx="83.6" cy="66.8" r=".51" fill="none" stroke="#0e0e0e" stroke-width=".21"/>
<circle cx="83.6" cy="105" r=".51" fill="#0e0e0e"/>
<circle cx="83.6" cy="105" r=".51" fill="none" stroke="#0e0e0e" stroke-width=".21"/>
<path d="M93.8 31.2v7.6" fill="none" stroke="#0e0e0e" stroke-width=".25"/>
<circle cx="93.8" cy="31.2" r=".51" fill="#0e0e0e"/>
<circle cx="93.8" cy="31.2" r=".51" fill="none" stroke="#0e0e0e" stroke-width=".21"/>
<path d="M101.4 135.6v2.5" fill="none" stroke="#0e0e0e" stroke-width=".25"/>
<circle cx="101.4" cy="135.6" r=".51" fill="#0e0e0e"/>
<circle cx="101.4" cy="135.6" r=".51" fill="none" stroke="#0e0e0e" stroke-width=".21"/>
<path d="M101.4 74.5v2.5" fill="none" stroke="#0e0e0e" stroke-width=".25"/>
<circle cx="101.4" cy="74.5" r=".51" fill="#0e0e0e"/>
<circle cx="101.4" cy="74.5" r=".51" fill="none" stroke="#0e0e0e" stroke-width=".21"/>
<path d="M104 31.2v7.6" fill="none" stroke="#0e0e0e" stroke-width=".25"/>
<circle cx="104" cy="31.2" r=".51" fill="#0e0e0e"/>
<circle cx="104" cy="31.2" r=".51" fill="none" stroke="#0e0e0e" stroke-width=".21"/>
<path d="M134.5 135.6v2.5" fill="none" stroke="#0e0e0e" stroke-width=".25"/>
<circle cx="134.5" cy="135.6" r=".51" fill="#0e0e0e"/>
<circle cx="134.5" cy="135.6" r=".51" fill="none" stroke="#0e0e0e" stroke-width=".21"/>
<path d="M134.5 74.5v2.5" fill="none" stroke="#0e0e0e" stroke-width=".25"/>
<circle cx="134.5" cy="74.5" r=".51" fill="#0e0e0e"/>
<circle cx="134.5" cy="74.5" r=".51" fill="none" stroke="#0e0e0e" stroke-width=".21"/>
<path d="M165.1 74.5v2.5" fill="none" stroke="#0e0e0e" stroke-width=".25"/>
<circle cx="165" cy="74.5" r=".51" fill="#0e0e0e"/>
<circle cx="165" cy="74.5" r=".51" fill="none" stroke="#0e0e0e" stroke-width=".21"/>
<path d="M167.6 135.6v2.5" fill="none" stroke="#0e0e0e" stroke-width=".25"/>
<circle cx="167.6" cy="135.6" r=".51" fill="#0e0e0e"/>
<circle cx="167.6" cy="135.6" r=".51" fill="none" stroke="#0e0e0e" stroke-width=".21"/>
<path d="M241.4 163.5v2.6M251.6 163.5v2.6M261.8 163.5v2.6M271.9 163.5v2.6" fill="none" stroke="#0e0e0e" stroke-width=".25"/>
<g font-size="6.9" fill="#0e0e0e">
<text x="27.6" y="21.8">PLACA FILTRO LPF</text>
<text x="218.2" y="182.7">PLACA FILTRO LPF</text>
</g>
<g font-size="6.9" fill="#1c1c1c">
<text x="139.6" y="102.2">40MHz</text>
<text x="139.3" y="165.9">80MHz</text>
</g>
<text font-size="5.5" fill="#0e0e0e" x="275" y="190.8">V 1.1</text>
<text font-size="5.5" fill="#4c4c4c" x="9.3" y="194.1">Obs.: Os Sinais de +12Vdc e GNDA que atuam os Reles estão separados do RF</text>
<g font-size="3.2" fill="#4c4c4c">
<text x="221" y="100.2">Total Board Thickness = 1,621mm</text>
<text x="221" y="107.4">Expessura de Cobre = 2oz</text>
<text x="221" y="114.5">TOP</text>
<text x="221" y="118">BOTTON</text>
<text x="239.5" y="114.5">Solder Mask color = Vermelho</text>
<text x="239.6" y="118">Solder Mask color = Vermelho</text>
<text x="221" y="125.2">Tamanho da Placa = 100mm x 100mm</text>
<text x="12.1" y="165.4">Obs.: Conector pra unir o planos</text>
<text x="12.1" y="168.7">GND com GNDA - Se necessário</text>
</g>
<g font-size="2.8">
<text x="193.3" y="28.6">R1, R2 = Resistor Metal Film Axial 1K5 ohm 1/4W, Pitch 6,50mm, Hole Size 0,9mm</text>
<text x="193.3" y="33.7">C1 = Capacitor Eletrolítico Alumínio 1000uF 16V, Pitch 5mm, Hole Size 0,9mm</text>
<text x="193" y="38.7">C2 = Capacitor Cerâmico Disco 100nF, Pitch 5mm, Hole Size</text>
<text x="210.9" y="45.8">D1, D2 = Diodo Retificador 1N4007 1A, Pitch 6,9mm, Furo 1mm</text>
<text x="210.9" y="51">D3 = Led Verde 5mm, Pitch 2.54mm, Furo 0.9mm</text>
<text x="210.9" y="56.3">D4 = Led Vermelho 5mm, Pitch 2.54mm, Furo 0.9mm</text>
<text x="210.9" y="61.4">P1, P2, P3 =</text>
<text x="226.6" y="61.4">Conector Header 2x1, Pitch 2,54mm, Hole Size 1mm</text>
<text x="210.9" y="66.5">K1, K2 =</text>
<text x="210.9" y="71.8">L1, L3 = Inductor 2,3uH, TOROIDE T106-2, Pitch 14.0mm,</text>
<text x="223.3" y="66.5">Rele Metaltex JX2RC2 12V</text>
<text x="210.9" y="74.9">Furo 1.4mm</text>
<text x="210.9" y="79.5">L2 = Inductor 3,2uH, TOROIDE T106-2, Pitch 14.0mm, Furo 1.4mm</text>
<text x="210.9" y="84.5">L4, L6 = Inductor 4.1uH, TOROIDE T106-2, Pitch 14.0mm,</text>
<text x="210.9" y="87.6">Furo 1.4mm</text>
<text x="210.9" y="92.2">L5 = Inductor 5,8uH, TOROIDE T106-2, Pitch 14.0mm, Furo 1.4mm</text>
</g>
<g font-size="2.8" fill="#0e0e0e">
<text x="242.7" y="148.2">MOUNTING HOLE 4MM</text>
<text x="266.1" y="193.7">1/1</text>
</g>
<g font-size="2.3">
<text x="37.9" y="11.6">1</text>
<text x="110.9" y="11.6">2</text>
<text x="184.1" y="11.6">3</text>
<text x="257.2" y="11.6">4</text>
<text x="3.9" y="33.2">A</text>
<text x="123.6" y="32">1</text>
<text x="123.6" y="34.5">2</text>
<text x="291.5" y="33.2">A</text>
<text x="27.3" y="47.2">2</text>
<text x="27.5" y="44.7">1</text>
<text x="27.1" y="68.9">5</text>
<text x="27.1" y="71.4">4</text>
<text x="60.3" y="66.3">1</text>
<text x="70.4" y="66.3">8</text>
<text x="27.1" y="76.5">2</text>
<text x="27.1" y="74">3</text>
<text x="60.2" y="76.5">3</text>
<text x="70.4" y="74">2</text>
<text x="4" y="81.6">B</text>
<text x="19.5" y="82.5" transform="rotate(-90 19.5 82.5)">1</text>
<text x="70.4" y="79">4</text>
<text x="70.4" y="81.6">7</text>
<text x="291.6" y="81.6">B</text>
<text x="60.2" y="84.2">6</text>
<text x="70.4" y="86.7">5</text>
<text x="27.5" y="105.8">1</text>
<text x="27.3" y="108.3">2</text>
<text x="27.1" y="122.3">5</text>
<text x="27.1" y="124.8">4</text>
<text x="4" y="130">C</text>
<text x="27.1" y="130">2</text>
<text x="27.1" y="127.4">3</text>
<text x="60.3" y="127.4">1</text>
<text x="70.4" y="127.4">8</text>
<text x="291.5" y="130">C</text>
<text x="19.5" y="135.9" transform="rotate(-90 19.5 135.9)">1</text>
<text x="60.2" y="137.6">3</text>
<text x="70.4" y="135">2</text>
<text x="70.4" y="140.1">4</text>
<text x="70.4" y="142.7">7</text>
<text x="60.2" y="145.2">6</text>
<text x="70.4" y="147.8">5</text>
<text x="3.9" y="178.3">D</text>
<text x="27.3" y="177">2</text>
<text x="27.5" y="174.5">1</text>
<text x="201.9" y="178.3">Title</text>
<text x="291.5" y="178.3">D</text>
<text x="201.9" y="185.9">Size</text>
<text x="214.7" y="185.9">Number</text>
<text x="265.5" y="185.9">Revision</text>
<text x="203.2" y="189.7">A4</text>
<text x="201.9" y="193.6">Date:</text>
<text x="201.9" y="196.1">File:</text>
<text x="213.4" y="193.6">10/24/2021</text>
<text x="213.4" y="196.1">C:\Users\..\Sch_Filtro_LPF.SchDoc</text>
<text x="252.9" y="196.1">Drawn By:</text>
<text x="252.9" y="193.6">Sheet</text>
<text x="259.7" y="193.6">of</text>
<text x="37.9" y="199.9">1</text>
<text x="110.9" y="199.9">2</text>
<text x="184.1" y="199.9">3</text>
<text x="257.2" y="199.9">4</text>
</g>
<g font-size="2.3" fill="#0e0e0e">
<text x="121.8" y="28.2">P3</text>
<text x="22.5" y="40.9">P1</text>
<text x="56.6" y="40.6">Led Verde</text>
<text x="92" y="41.1" transform="rotate(-90 92 41.1)">C1</text>
<text x="106.3" y="41.1" transform="rotate(-90 106.3 41.1)">C2</text>
<text x="56.6" y="43.4">D3</text>
<text x="74.4" y="42.2">R1</text>
<text x="107" y="49.8" transform="rotate(-90 107 49.8)">100nF</text>
<text x="64" y="54.1">D1</text>
<text x="72.1" y="54.1">1N4007</text>
<text x="92" y="55.4" transform="rotate(-90 92 55.4)">1000uF 16V</text>
<text x="63" y="61">K1</text>
<text x="106.3" y="63.8">C4</text>
<text x="111.8" y="63.5">22pF</text>
<text x="14.6" y="68.1">P4</text>
<text x="106.3" y="68.9">C5</text>
<text x="111.8" y="68.9">22pF</text>
<text x="139.3" y="68.6">C7</text>
<text x="144.7" y="68.6">183pF</text>
<text x="172.4" y="68.6">C9</text>
<text x="177.8" y="68.6">156pF</text>
<text x="110.1" y="77">L1</text>
<text x="143.4" y="77">L2</text>
<text x="176.5" y="77">L3</text>
<text x="96.6" y="79">C3</text>
<text x="108.8" y="79.8">2.3uH</text>
<text x="127.6" y="83.9">390pF</text>
<text x="129.4" y="79">C6</text>
<text x="141.9" y="79.5">3.2uH</text>
<text x="158.2" y="83.9">357pF</text>
<text x="159.9" y="79">C8</text>
<text x="175" y="79.5">2.3uH</text>
<text x="191" y="83.9">106pF</text>
<text x="192.8" y="79">C10</text>
<text x="94.3" y="84.2">162pF</text>
<text x="58.9" y="91.3">Relay_JX2RC2</text>
<text x="22.5" y="101.9">P2</text>
<text x="56.6" y="101.7">Led Verm</text>
<text x="56.4" y="104.5">D4</text>
<text x="74.4" y="103.5">R2</text>
<text x="64" y="115.2">D2</text>
<text x="72.1" y="115.2">1N4007</text>
<text x="14.6" y="121.5">P5</text>
<text x="63" y="122">K2</text>
<text x="104.7" y="129.7">C12</text>
<text x="111.8" y="129.7">60pF</text>
<text x="138" y="130">C14</text>
<text x="144.7" y="130">170pF</text>
<text x="171.4" y="129.7">C16</text>
<text x="177.8" y="129.7">360pF</text>
<text x="96.3" y="140.1">C11</text>
<text x="108.5" y="140.6">4.1uH</text>
<text x="110.3" y="138.1">L4</text>
<text x="129.2" y="140.1">C13</text>
<text x="141.9" y="140.6">5.8uH</text>
<text x="143.4" y="138.1">L5</text>
<text x="162.7" y="140.1">C15</text>
<text x="174.7" y="140.6">4.1uH</text>
<text x="176.5" y="138.1">L6</text>
<text x="193.3" y="140.1">C17</text>
<text x="94.3" y="144.9">390pF</text>
<text x="126.4" y="144.9">1000pF</text>
<text x="159.4" y="144.9">1000pF</text>
<text x="191.3" y="144.9">360pF</text>
<text x="59.4" y="152.4">Relay_JX2RC2</text>
<text x="239.1" y="153.4">MH1</text>
<text x="249.3" y="153.4">MH2</text>
<text x="259.7" y="153.4">MH3</text>
<text x="269.6" y="153.4">MH4</text>
<text x="19.5" y="175.8">P6</text>
</g>
<g font-size="2.3" fill="#262626">
<text x="86.1" y="30.7">+12V</text>
<text x="37.8" y="43.4">40</text>
<text x="118.4" y="51.1">GNDA</text>
<text x="34.5" y="58.7">GNDA</text>
<text x="32.8" y="81.6">GND</text>
<text x="99" y="91.8">GND</text>
<text x="132" y="91.8">GND</text>
<text x="162.6" y="91.8">GND</text>
<text x="195.7" y="91.8">GND</text>
<text x="37.8" y="104.5">80</text>
<text x="34.5" y="119.8">GNDA</text>
<text x="32.8" y="135">GND</text>
<text x="99" y="152.9">GND</text>
<text x="132" y="152.9">GND</text>
<text x="165.1" y="152.9">GND</text>
<text x="195.7" y="152.9">GND</text>
<text x="238.9" y="173.2">GND</text>
<text x="249.1" y="173.2">GND</text>
<text x="259.3" y="173.2">GND</text>
<text x="269.5" y="173.2">GND</text>
<text x="37" y="185.9">GNDA</text>
<text x="45.5" y="185.9">GND</text>
</g>
<g font-size="2.3" fill="#4c4c4c">
<text x="79.7" y="68.9">RF</text>
<text x="92.4" y="68.9">RF</text>
<text x="126.8" y="68.9">RF</text>
<text x="158.6" y="68.9">RF</text>
<text x="191.7" y="68.9">RF</text>
<text x="44.1" y="76.5">RF</text>
<text x="80.8" y="72.2">i</text>
<text x="93.5" y="72.2">i</text>
<text x="127.8" y="72.2">i</text>
<text x="159.6" y="72.2">i</text>
<text x="192.7" y="72.2">i</text>
<text x="45.1" y="79.8">i</text>
<text x="44.1" y="89.2">RF</text>
<text x="45.1" y="92.5">i</text>
<text x="44.1" y="130">RF</text>
<text x="79.7" y="130">RF</text>
<text x="92.4" y="130">RF</text>
<text x="125.5" y="130">RF</text>
<text x="159.9" y="130">RF</text>
<text x="191.7" y="130">RF</text>
<text x="45.1" y="133.3">i</text>
<text x="80.8" y="133.3">i</text>
<text x="93.5" y="133.3">i</text>
<text x="126.6" y="133.3">i</text>
<text x="160.9" y="133.3">i</text>
<text x="192.7" y="133.3">i</text>
</g>
<g font-size="1.8" fill="#0e0e0e">
<text x="72.1" y="46.8">1K5 1/4W</text>
<text x="72.1" y="107.9">1K5 1/4W</text>
</g>
<g font-size="1.8" fill="#4c4c4c">
<text x="74.9" y="74">NF</text>
<text x="74.9" y="81.7">NF</text>
<text x="74.9" y="79.2">NA</text>
<text x="74.9" y="86.8">NA</text>
<text x="74.7" y="135.1">NF</text>
<text x="74.7" y="142.8">NF</text>
<text x="74.7" y="140.3">NA</text>
<text x="74.7" y="147.9">NA</text>
</g>
</svg>
